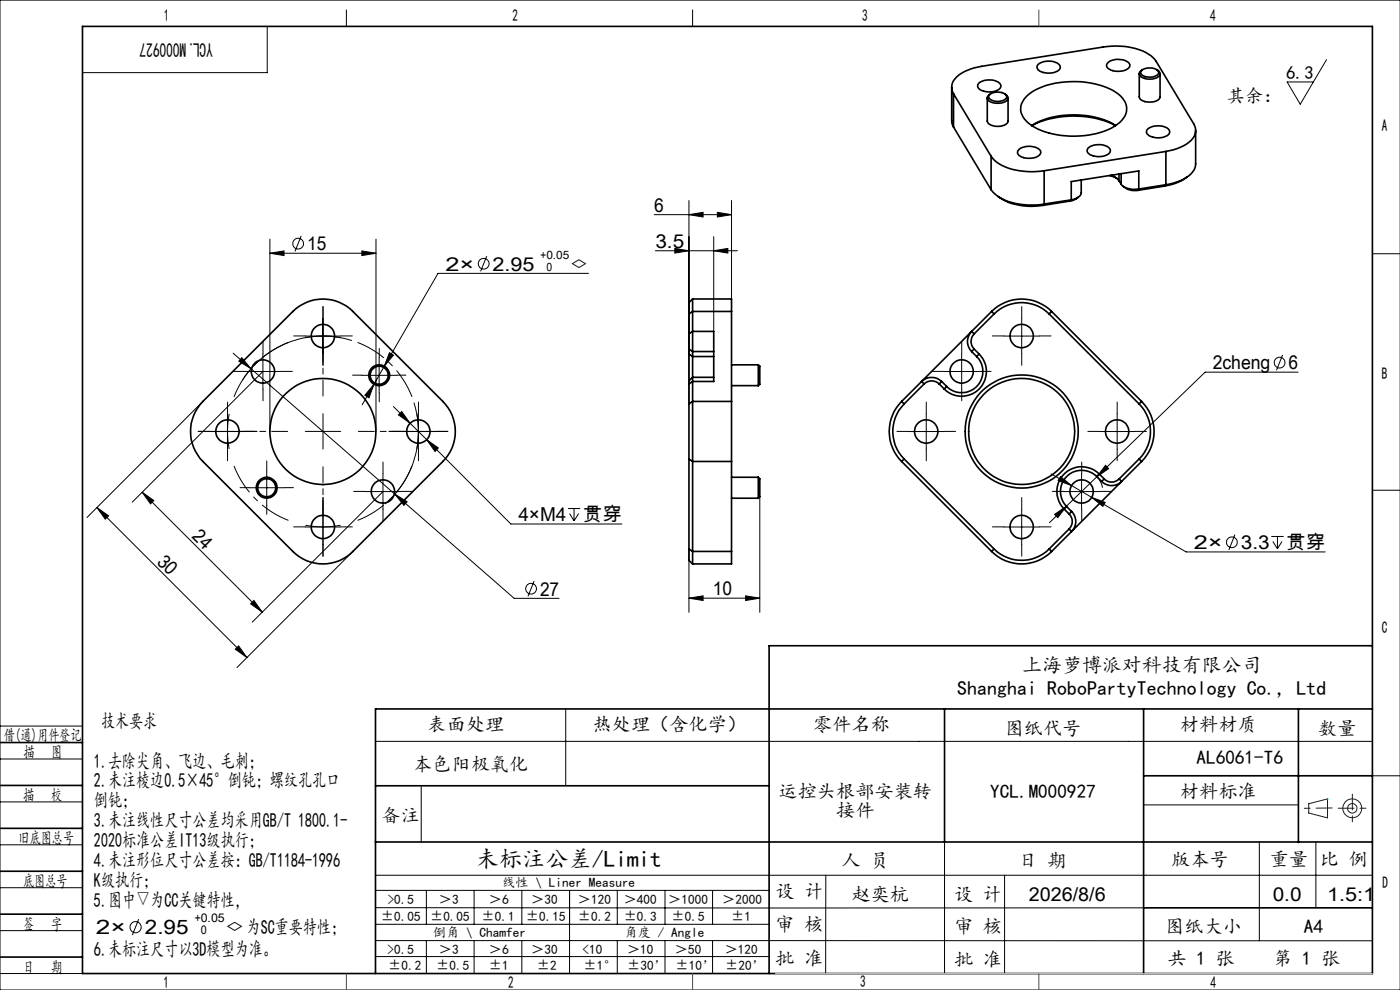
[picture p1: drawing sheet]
<svg xmlns="http://www.w3.org/2000/svg" width="297mm" height="210mm" viewBox="0 0 297 210" stroke-linecap="round" stroke-linejoin="round" font-family="sans-serif">
<g fill="none" stroke="#000" stroke-width=".21">
<path d="M0 0h297v210h-297zM56.7 5.6v9.8h-39.2M73.5 2.1v3.5M146.9 2.1v3.5M281.4 12.7l-5.6 9.4-2.7-4.7h5.5M57.3 53.7l3-.5v1zM57.3 50.7v40.8M57.3 53.7h22.5M63.9 50.1l-1.3 3.2M76.8 53.2l3 .5-3 .5zM79.8 50.7v40.8M103.3 54.3l-1.3 3.3"/>
<path d="M124.8 58h-31.9l-11.4 19.7M138.8 45.5h16.4M139 53.2h17.4M143.2 52.7l3 .5-3 .5zM146.2 45.5l3-.5v1zM146.2 42.5v43.2M151.4 53.2l3-.5v1zM151.4 50.2v20.1M152.2 45l3 .5-3 .5zM155.2 42.5v23.6M291.1 53.8h5.9M49.5 74.9l34.3 29.9"/>
<path d="M51.3 75.9l1.9 2.3-2.5-1.6zM52 78.8h7.5M55.8 75.1v7.4M55.8 78.8l-27.8 27.7M64.8 71.6a20 20 0 0 1 7.4 0M64.8 71.3h7.4M68.5 67.5v7.5M74.6 72.2a20.2 20.2 0 0 0-23.1 8.4M76.7 79.6h7.5M80.4 75.8v7.6M81.5 77.7l-2.2 3.8M82.6 74.8l.9 .5-2 2.4z"/>
<path d="M200.3 78.8h7.5M204 75.1v7.4M213 71.3h7.5M216.7 67.5v7.5M272.1 75.3l-1.3 3.3M275.4 78.9h-19.7l-23 22.2M43 85.2l-24.5 24.6M44.5 91.5h7.5M48.3 87.8v7.5M56.6 99.7v7.5M79.3 81.5l-1 2.9-.9-.6zM79.3 81.5l-2.5 4.4"/>
<path d="M83.5 86.2l3.5 3.6M84.5 88l.7-.7 1.8 2.5zM85 91.5h7.5M87 89.8l3.5 3.5M87.8 85.4a20.3 20.3 0 0 1-6.1 21.5M88.8 87.8v7.5M90.5 93.3l2.5 1.7-.7 .8zM90.5 93.3l17.9 17.9h23.5M192.7 91.5h7.5M196.5 87.8v7.5M233.2 91.5h7.5M234.5 98.7l.7 .7-2.5 1.7z"/>
<path d="M237 87.8v7.5M20.6 107.7l2.4 1.7-.7 .7zM20.6 107.7l31.8 31.8M30.2 104.4l2.4 1.8-.7 .7zM30.2 104.4l25.4 25.4M52.8 103.5h7.5M64.8 111.8h7.4M68.5 108v7.5M74.9 117l-24.6 24.6M77.5 104.3h7.5M81.2 100.5v7.5M81.2 104.3l-27.7 27.7"/>
<path d="M83.8 104.8l2.6 1.6-.7 .8zM83.8 104.8l25.3 22.1h9.5M120.5 107.9h2.6M120.8 108.9l1 1.6M121.8 107.9v2.6M122.8 108.9l-1 1.6M146.2 116.4v13.5M161.2 105.4v24.5M213 111.8h7.5M216.7 108v7.5M223 100.5l4.3 2.5M223.7 109.1l2.5-1.7-1.8 2.4z"/>
<path d="M225 101.1l2.3 1.9-2.8-1.1zM225.7 104.3h7.5M227.3 103l4.3 2.5M229.4 100.5v7.5M231.6 105.5l2.9 1.1-.5 .8zM231.6 105.5l20 11.6h29.5M232.7 101.1l.8 1.2 .4 1.2M232.7 101.1l-10.1 9.8M262 113.4l-1.3 3.3M269.7 113.8h2.6M270 114.9l1 1.5M271 113.8v2.6"/>
<path d="M272 114.9l-1 1.5M291.1 104h5.9M50.6 137l1.8 2.5-2.5-1.8zM53.2 128.1l.7-.7 1.7 2.4zM113.3 123.3l-1.3 3.2M146.2 126.9l3-.5v1zM146.2 126.9h15M158.2 126.4l3 .5-3 .5zM0 154h17.5M79.7 157.3h211.4M120 150.4v16.3M0 179.2h17.5"/>
<path d="M0 161h17.5M0 170.1h17.5M89.4 166.9v11.8M200.4 178.6v27.9M242.6 170.7h32.8M267.2 178.6v21M279.2 178.6v14M291.1 164.6h6M0 188.3h17.5M0 197.4h17.5M29.4 195l-1.3 3.4M79.7 185.7h211.4"/>
<path d="M79.7 199.5l211.4 .1M79.7 192.5l162.9 .1M79.7 188.9h83.5M79.7 196.1h83.5M90.5 188.9v7.2M90.5 199.5v7M100.6 188.9v7.2M100.6 199.5v7M110.7 188.9v7.2M110.7 199.5v7M120.8 188.9v17.6M131 188.9v7.2"/>
<path d="M131 199.5v7M141.1 188.9v7.2M141.1 199.5v7M151.2 188.9v7.2M151.2 199.5v7M175.2 185.7v20.9M213.1 185.7v20.8M0 206.5h17.5M79.7 202.9h83.5M163.2 206.5h127.9"/>
<circle cx="63.2" cy="51.7" r="1.15"/>
<circle cx="102.6" cy="55.9" r="1.14"/>
<circle cx="271.5" cy="76.9" r="1.14"/>
<circle cx="261.3" cy="115" r="1.13"/>
<circle cx="112.7" cy="124.9" r="1.14"/>
<circle cx="28.8" cy="196.7" r="1.19"/>
</g>
<path d="M48.3 91.5l.3 3.7M48.3 91.5l.3-3.7M88.8 91.5l-.4-3.7M88.8 91.5l-.4 3.7M68.5 111.8l3.8-.4M68.5 111.8l-3.7-.4" fill="none" stroke="#000" stroke-width=".21" stroke-dasharray="30.5 1.3 1.3 1.3" stroke-linecap="butt"/>
<path d="M61.2 72.6a20.2 20.2 0 0 0-11.6 11.6M49.6 98.8a20.2 20.2 0 0 0 11.6 11.6M87.4 84.2a20.2 20.2 0 0 0-11.5-11.6M75.9 110.4a20.2 20.2 0 0 0 11.5-11.6" fill="none" stroke="#000" stroke-width=".21" stroke-dasharray="30.5 1.3 1.3 1.3" stroke-dashoffset="24" stroke-linecap="butt"/>
<g fill="none" stroke="#191924" stroke-width=".21">
<path d="M277.6 170.5l4-1v4l-4-1z"/>
<circle cx="286.9" cy="171.5" r="1.01"/>
<circle cx="286.9" cy="171.5" r="2"/>
</g>
<g fill="none" stroke="#000" stroke-width=".21" stroke-dasharray="30.5 1.3 1.3 1.3">
<path d="M52 78.8h-2.4M55.8 75v-2.4M59.5 78.8h2.5M64.8 71.3h-2.5M68.5 67.5v-2.5M68.5 75v2.5M72.3 71.3h2.4M76.7 79.6h-1.9M80.5 75.8v-1.9M84.2 79.6h1.9M200.3 78.8h-2.5M204 75v-2.4"/>
<path d="M207.8 78.8h2.4M213 71.3h-2.5M216.8 67.5v-2.5M216.8 75v2.5M220.5 71.3h2.5M44.5 91.5h-2.5M48.3 91.5h-3.8M48.3 91.5h3.7M48.3 87.8v-2.5M48.3 95.3v2.4M52 91.5h2.5M55.8 82.5v2.5"/>
<path d="M56.6 99.7v-1.9M68.5 91.5v-3.7M68.5 91.5h-3.7M68.5 91.5v3.8M68.5 91.5h3.8M80.5 83.3v1.9M85 91.5h-2.5M88.8 91.5h3.7M88.8 91.5h-3.8M88.8 87.8v-2.5M88.8 95.3v2.4M92.5 91.5h2.5"/>
<path d="M192.8 91.5h-2.5M196.5 87.8v-2.5M196.5 95.3v2.4M200.3 91.5h2.4M204 82.5v2.5M233.3 91.5h-2.5M237 87.8v-2.5M237 95.3v2.4M240.8 91.5h2.4M52.8 103.4h-1.9M56.6 107.2v1.9M60.3 103.4h2"/>
<path d="M64.8 111.8h-2.5M68.5 111.8v3.7M68.5 111.8v-3.8M68.5 115.5v2.5M68.5 108v-2.5M72.3 111.8h2.4M77.5 104.2h-2.5M81.3 100.5v-2.5M81.3 108v2.5M85 104.2h2.5M213 111.8h-2.5M216.8 108v-2.5"/>
<path d="M216.8 115.5v2.5M220.5 111.8h2.5M225.7 104.2h-2.4M229.5 100.5v-2.5M229.5 108v2.5M233.2 104.2h2.5"/>
</g>
<path d="M61 91.5h-10.5M68.5 84v-10.6M68.5 99v10.6M76 91.5h10.6" fill="none" stroke="#000" stroke-width=".21" stroke-dasharray="30.5 1.3 1.3 1.3" stroke-dashoffset="27.1"/>
<g fill="none" stroke="#000" stroke-width=".35">
<path d="M17.5 5.6h273.6v200.9h-273.6zM201.9 18.5v7.1l.4 1.3M202.3 19.9a2.9 2.9 0 0 1 1.1-4l1.1-.7 1.3-.5 2.4-.6 25.8-4.1a14.2 14.2 0 0 1 10.2 1.8l1.1 1.2 8 13.3a2.85 2.85 0 0 1-1.1 3.9l-1.1 .7-1.4 .6-2.4 .6M202.3 19.9l8 13.3M202.3 19.9v7M207.6 17.7a3.7 3.7 0 0 1 4.6 .1l.1 .2a1.09 1.09 0 0 1-1 1.3 3.7 3.7 0 0 1-3.8-.6l-.1-.5zM210.1 19.9a.88 .88 0 0 0-.7 .9 .88 .88 0 0 0 .9 .9 3.2 3.2 0 0 0 3.5-.6l-.1-.6-.5-.6M220.2 13.7a3.7 3.7 0 0 1 4.6 .1l.1 .2a1.09 1.09 0 0 1-1 1.3 3.7 3.7 0 0 1-3.8-.6l-.1-.5zM235.2 13.2a3.8 3.8 0 0 1 4.3 .2 .86 .86 0 0 1-.5 1.3 3.9 3.9 0 0 1-4.1-.4 .77 .77 0 0 1 .3-1.1zM241.7 15.7v4.8a1.72 1.72 0 0 0 2 1.2 2.06 2.06 0 0 0 2.4-1.2v-4.8M242.1 15a2.79 2.79 0 0 1 3.6 .2l.1 .1a1.91 1.91 0 0 1-2.4 1l-1.2-.5a.56 .56 0 0 1-.1-.8zM242.4 14.8a.88 .88 0 0 0-.7 .9 .88 .88 0 0 0 .8 .8 3.2 3.2 0 0 0 3.5-.5 .91 .91 0 0 0-.6-1.2"/>
<path d="M202.3 26.9l8 13.3M209.4 20.8v4.9a1.82 1.82 0 0 0 2.1 1.1 2.06 2.06 0 0 0 2.4-1.1v-4.9M209.9 20.2a2.74 2.74 0 0 1 3.6 .1 .89 .89 0 0 1-.8 1.1 2.33 2.33 0 0 1-3-.8zM210.3 33.2a8.9 8.9 0 0 0 6.9 3.1l1.7 .1 2.6-.2M210.3 33.2v7M216 31.8a3.6 3.6 0 0 1 4.7 .1 1.03 1.03 0 0 1-.9 1.5 3.7 3.7 0 0 1-3.8-.6l-.1-.5zM218.1 20.2a16.5 16.5 0 0 1 11.3-2.9 13.2 13.2 0 0 1 8.7 3.5 3.5 3.5 0 0 1-.6 5.2 16.3 16.3 0 0 1-11.4 2.8 12.8 12.8 0 0 1-8.6-3.4 3.5 3.5 0 0 1 .6-5.2zM218.9 26.6a18.9 18.9 0 0 1 17.1-.4l.7 .4M218.9 26.7a20.3 20.3 0 0 1 17.7 0M221.5 36.2v7.1M229.4 38.2v2.7a2.19 2.19 0 0 1-2.1 1.5M230.8 31.5a3.7 3.7 0 0 1 4.6 0l.1 .5a2.11 2.11 0 0 1-2.2 1.2 2.75 2.75 0 0 1-2.7-1z"/>
<path d="M235.4 37.2l1.6 .6M235.8 37.2l1.1 .6 .5 .5M237.4 38.3l.4 .8M237.4 36.9v1.4M237.8 39.1a3.8 3.8 0 0 0 3.8 1M237.8 36.8v2.3M238.3 39.5a3.7 3.7 0 0 0 3.1 .9M243.4 27.5a3.7 3.7 0 0 1 4.6 0l.1 .3a1.09 1.09 0 0 1-1 1.2 3.7 3.7 0 0 1-3.8-.6l-.1-.5zM247.1 39.5l-5.7 .9M247.3 32.1l-25.8 4.1M247.3 32.1v7.1M247.3 39.2l-5.7 .9"/>
<path d="M247.3 39.2l-.2 .3M251.8 37.5l-1.1 .8-1.3 .6-2.3 .6M253.6 27.7v7a4.1 4.1 0 0 1-2.5 3.3l-2.1 .8-1.7 .4M210.3 40.2a9.9 9.9 0 0 0 7.7 3.3h1.8l1.7-.2M211.7 41.7a12.9 12.9 0 0 0 9.6 1.9M221.5 43.3l-.2 .3M227 42.6l-5.7 1M227.3 42.4l-5.8 .9M227.3 42.4l-.3 .2M228.8 41.8l-.7 .5-1.1 .3M241.6 40.1v-3.8l-14.3 2.2v3.9M241.6 40.1l-.2 .3"/>
<path d="M62.1 66.1a9 9 0 0 1 12.8 0l19 19.1a9 9 0 0 1 0 12.7l-19 19.1a9 9 0 0 1-12.8 0l-19.1-19.1a9.1 9.1 0 0 1 0-12.7zM146.2 75.1v5.7M146.2 70.8v3.2M146.2 66.6v4.2M146.2 74v1.1M146.2 75.1l.7 .5M146.2 74l.7 .6M146.9 75.6v4.4M146.9 70.3v4.3M146.9 63.4v2.7M146.9 63.4l-.7 .8v2.4M146.9 63.4h8.3v2.7"/>
<path d="M146.9 66.1v4.2M146.9 74.6v1M146.9 70.3h4.5v10.6h-4.5M146.9 66.1h8.3M146.9 75.6h4.5M146.9 70.3l-.7 .5M146.9 74.6h4.5M146.9 66.1l-.7 .5M155.2 77.4h5.7M155.2 66.1v19.1M160.9 77.4v4.4M160.9 77.4l.3 .3v3.8l-.3 .3"/>
<path d="M206.1 74.6l1.1 1M206.7 70.8a2.26 2.26 0 0 0 0 3.2M206.7 70.8l-.6-.5a3 3 0 0 0 0 4.3M206.7 74l1 1.1M206.7 74l-.6 .6M207.2 75.6a4.5 4.5 0 0 1 0 6.4 4.5 4.5 0 0 1-6.4 0M207.7 75.1a5.2 5.2 0 0 1 0 7.4 5.2 5.2 0 0 1-7.4 0M207.7 75.1l-.5 .5M210.4 66.1a9 9 0 0 1 12.7 0M210.4 66.1l.5 .5M210.4 66.1l-19.1 19.1M210.9 66.6a8.3 8.3 0 0 1 11.7 0"/>
<path d="M210.9 66.6l-4.2 4.2M222.6 66.6l19.1 19.1M223.1 66.1l-.5 .5M223.1 66.1l19.1 19.1M146.2 85.7v11.7M146.2 80.8v.6M146.2 97.4l.7 .5M146.2 81.4v4.3M146.2 97.4v19M146.9 85.2v12.7M146.9 80v.9M146.9 80l-.7 .8"/>
<path d="M146.9 80h4.5M146.9 85.2l-.7 .5M146.9 97.9h8.3M146.9 85.2h8.3M146.9 80.9v4.3M146.9 97.9v19.1M146.9 80.9l-.7 .5M155.2 85.2v12.7M155.2 81.8h5.7M155.2 97.9v19.1M191.3 85.2a9 9 0 0 0 0 12.7M191.3 85.2l.5 .5"/>
<path d="M191.3 97.9l19.1 19.1M191.8 85.7a8.3 8.3 0 0 0 0 11.7M191.8 97.4l19.1 19M191.8 97.4l-.5 .5M196 81.4a2.26 2.26 0 0 1 3.2 0M196 81.4l-4.2 4.3M199.2 81.4l1.1 1.1M199.8 80.9a3.1 3.1 0 0 0-4.3 0l.5 .5M199.8 80.9l-.6 .5M199.8 80.9l1 1.1M200.8 82l-.5 .5M241.7 85.7a8.3 8.3 0 0 1 0 11.7"/>
<path d="M241.7 97.4l-4.3 4.2M241.7 97.4l.5 .5M242.2 85.2a9 9 0 0 1 0 12.7M242.2 85.2l-.5 .5M242.2 97.9l-19.1 19.1M146.2 116.4v2.5l.7 .7M146.2 116.4l.7 .6M146.9 117v2.6M146.9 117h8.3M155.2 117v2.6h-8.3M155.2 105.7h5.7M155.2 101.2h5.7"/>
<path d="M160.9 101.2v4.5M160.9 101.2l.3 .4v3.8l-.3 .3M210.4 117a9 9 0 0 0 12.7 0M210.9 116.4a8.3 8.3 0 0 0 11.7 0M210.9 116.4l-.5 .6M222.6 116.4l.5 .6M225.7 108l1.1 1M226.3 107.4l-.6 .6M226.3 107.4l1 1.1M226.8 109a2.22 2.22 0 0 1 0 3.2M226.8 112.2l-4.2 4.2M227.3 108.5a2.96 2.96 0 0 1 0 4.2l-.5-.5"/>
<path d="M227.3 108.5l-.5 .5M232.7 101.1a4.5 4.5 0 0 0-6.4 0 4.5 4.5 0 0 0 0 6.3M232.7 101.1l1 1M233.2 100.5a5.3 5.3 0 0 0-7.4 0 5.3 5.3 0 0 0-.1 7.5M233.2 100.5l1 1.1M233.2 100.5l-.5 .6M234.2 101.6a2.22 2.22 0 0 0 3.2 0M234.2 101.6l-.5 .5M237.4 101.6l.5 .5a2.96 2.96 0 0 1-4.2 0M291.1 137h-127.9v69.5M0 157.5h17.5M200.4 150.4v28.2"/>
<path d="M242.6 150.4v56.1M275.4 150.4v28.3M291.1 150.4h-211.4v56.1M0 175.7h17.5M0 166.6h17.5M79.7 166.7h83.5M79.7 178.6h211.4M242.6 164.6h48.5M0 184.8h17.5M0 193.9h17.5M242.6 192.6h48.5M0 203h17.5"/>
<circle cx="55.8" cy="78.8" r="2.47"/>
<circle cx="68.5" cy="71.3" r="2.48"/>
<circle cx="80.4" cy="79.6" r="2.2"/>
<circle cx="80.4" cy="79.6" r="1.92"/>
<circle cx="204" cy="78.8" r="2.47"/>
<circle cx="216.7" cy="71.3" r="2.47"/>
<circle cx="48.3" cy="91.5" r="2.48"/>
<circle cx="68.5" cy="91.5" r="11.3"/>
<circle cx="88.8" cy="91.5" r="2.48"/>
<circle cx="196.5" cy="91.5" r="2.48"/>
<circle cx="216.7" cy="91.5" r="11.2"/>
<circle cx="216.8" cy="91.5" r="12"/>
<circle cx="237" cy="91.5" r="2.47"/>
<circle cx="56.6" cy="103.5" r="2.23"/>
<circle cx="56.6" cy="103.5" r="1.91"/>
<circle cx="68.5" cy="111.8" r="2.48"/>
<circle cx="81.2" cy="104.3" r="2.47"/>
<circle cx="216.7" cy="111.8" r="2.47"/>
<circle cx="229.5" cy="104.3" r="2.48"/>
</g>
<path d="M282.6 171.4l-5.9 .1M283.9 171.4h6M286.9 168.4v6" fill="none" stroke="#191924" stroke-width=".21" stroke-dasharray="6.3 1.3 1.3 1.3" stroke-dashoffset="3"/>
<path d="M164.5 206.5h126.6" fill="none" stroke="#c0c0c0" stroke-width=".21"/>
<path d="M220.4 2.1v3.5M73.5 206.5v3.5M146.9 206.5v3.5M220.4 206.5v3.5" fill="none" stroke="#00f" stroke-width=".21"/>
<path d="M281.6 169.5h.1" fill="none" stroke="#0ff" stroke-width=".21"/>
<g fill="#000">
<path d="M151.4 53.2l3-.5v1zM143.2 52.7l3 .5-3 .5zM152.2 45l3 .5-3 .5zM146.2 45.5l3-.5v1z"/>
<path d="M79.3 81.5l-1.9 2.3 .9 .6zM82.6 74.8l-1.1 2.9 2-2.4zM51.3 75.9l-.6 .7 2.5 1.6zM83.8 104.8l1.9 2.4 .7-.8zM57.3 53.7l3-.5v1zM76.8 53.2l3 .5-3 .5zM84.5 88l2.5 1.8-1.8-2.5zM90.5 93.3l1.8 2.5 .7-.8zM225 101.1l-.5 .8 2.8 1.1zM231.6 105.5l2.4 1.9 .5-.8zM223.7 109.1l.7 .7 1.8-2.4zM234.5 98.7l-1.8 2.4 2.5-1.7z"/>
<path d="M20.6 107.7l2.4 1.7-.7 .7zM50.6 137l1.8 2.5-2.5-1.8z"/>
<path d="M30.2 104.4l2.4 1.8-.7 .7zM53.2 128.1l.7-.7 1.7 2.4z"/>
<path d="M158.2 126.4l3 .5-3 .5zM146.2 126.9l3-.5v1z"/>
</g>
<text font-size="4.9" x="100.9" y="184">未标注公差/Limit</text>
<g font-size="4.2">
<text x="45.1" y="9.2" transform="rotate(-180 45.1 9.2)">YCL.M000927</text>
<text x="216.8" y="142.5">上海萝博派对科技有限公司</text>
<text x="203.1" y="147.4">Shanghai RoboPartyTechnology Co., Ltd</text>
<text x="21.4" y="154.3">技术要求</text>
<text x="19.9" y="162.8">1.去除尖角、飞边、毛刺；</text>
<text x="19.9" y="167">2.未注棱边0.5×45°倒钝；螺纹孔孔口</text>
<text x="19.9" y="171.3">倒钝；</text>
<text x="19.9" y="175.5">3.未注线性尺寸公差均采用GB/T 1800.1-</text>
<text x="19.9" y="179.7">2020标准公差IT13级执行；</text>
<text x="19.9" y="184">4.未注形位尺寸公差按：GB/T1184-1996</text>
<text x="19.9" y="188.2">K级执行；</text>
<text x="19.9" y="192.4">5.图中▽为CC关键特性，</text>
<text x="19.9" y="202.8">6.未标注尺寸以3D模型为准。</text>
<text x="20.4" y="198.2">2×</text>
<text x="30.7" y="198.2">2.95</text>
<text x="47.7" y="198.2">◇为SC重要特性；</text>
</g>
<g font-size="4.1">
<text x="138.8" y="44.9">6</text>
<text x="65.1" y="53.1">15</text>
<text x="139" y="52.6">3.5</text>
<text x="94.5" y="57.4">2×</text>
<text x="104.5" y="57.4">2.95</text>
<text x="120.8" y="57.4">◇</text>
<text x="257.3" y="78.4">2cheng</text>
<text x="273.4" y="78.4">6</text>
<text x="40.6" y="113.9" transform="rotate(45 40.6 113.9)">24</text>
<text x="110" y="110.5">4×M4</text>
<text x="123.8" y="110.5">贯穿</text>
<text x="33.1" y="119.4" transform="rotate(45 33.1 119.4)">30</text>
<text x="253.3" y="116.5">2×</text>
<text x="263.2" y="116.5">3.3</text>
<text x="273" y="116.5">贯穿</text>
<text x="114.6" y="126.3">27</text>
<text x="151.2" y="126.3">10</text>
<text x="90.7" y="155.1">表面处理</text>
<text x="125.7" y="155.1">热处理（含化学）</text>
<text x="172.5" y="155.1">零件名称</text>
<text x="213.1" y="155.8">图纸代号</text>
<text x="250.3" y="155.1">材料材质</text>
<text x="279.6" y="155.8">数量</text>
<text x="87.6" y="163.5">本色阳极氧化</text>
<text x="253.8" y="162.1">AL6061-T6</text>
<text x="165.2" y="169.2">运控头根部安装转</text>
<text x="177.4" y="173.4">接件</text>
<text x="210.1" y="169.2">YCL.M000927</text>
<text x="250.3" y="169.2">材料标准</text>
<text x="80.9" y="174.3">备注</text>
<text x="178.5" y="184">人 员</text>
<text x="216" y="184">日 期</text>
<text x="248.5" y="183.7">版本号</text>
<text x="269.4" y="183.7">重量</text>
<text x="280" y="183.7">比 例</text>
<text x="164.5" y="190.5">设 计</text>
<text x="180.6" y="191">赵奕杭</text>
<text x="202.4" y="191">设 计</text>
<text x="218.3" y="191">2026/8/6</text>
<text x="270" y="191">0.0</text>
<text x="281.5" y="191">1.5:1</text>
<text x="164.5" y="197.4">审 核</text>
<text x="202.4" y="197.9">审 核</text>
<text x="247.2" y="198">图纸大小</text>
<text x="276.6" y="198">A4</text>
<text x="164.5" y="204.6">批 准</text>
<text x="202.4" y="205">批 准</text>
<text x="247.7" y="204.6">共 1 张</text>
<text x="270.1" y="204.6">第 1 张</text>
</g>
<g font-size="3.9">
<text x="272.8" y="16.8">6.3</text>
<text x="260.2" y="21.6">其余：</text>
</g>
<g font-size="3.5">
<text x="34.8" y="4.4">1</text>
<text x="108.7" y="4.4">2</text>
<text x="182.9" y="4.4">3</text>
<text x="256.7" y="4.4">4</text>
<text x="293.2" y="27.8">A</text>
<text x="293.2" y="80.3">B</text>
<text x="293.2" y="134.2">C</text>
<text x=".8" y="157.2">借(通)用件登记</text>
<text x="5" y="160.8">描</text>
<text x="10.9" y="160.8">图</text>
<text x="4.9" y="169.8">描</text>
<text x="10.8" y="169.8">校</text>
<text x="3.9" y="179">旧底图总号</text>
<text x="4.9" y="188.1">底图总号</text>
<text x="293.3" y="188.4">D</text>
<text x="4.9" y="197.2">签</text>
<text x="10.8" y="197.2">字</text>
<text x="4.9" y="206.3">日</text>
<text x="10.8" y="206.3">期</text>
<text x="34.7" y="209.6">1</text>
<text x="107.8" y="209.6">2</text>
<text x="182.5" y="209.3">3</text>
<text x="256.8" y="209.7">4</text>
</g>
<g font-size="2.8">
<text x="82.2" y="191.7">&gt;0.5</text>
<text x="93.1" y="191.7">＞3</text>
<text x="103.7" y="191.7">＞6</text>
<text x="106.6" y="188.1">线性 \ Liner Measure</text>
<text x="112.7" y="191.7">＞30</text>
<text x="122.6" y="191.7">＞120</text>
<text x="132.3" y="191.7">＞400</text>
<text x="141.8" y="191.7">＞1000</text>
<text x="153.2" y="191.7">＞2000</text>
<text x="80.8" y="195.3">±0.05</text>
<text x="91.2" y="195.3">±0.05</text>
<text x="102.2" y="195.3">±0.1</text>
<text x="111.6" y="195.3">±0.15</text>
<text x="122.6" y="195.3">±0.2</text>
<text x="132.3" y="195.3">±0.3</text>
<text x="142.5" y="195.3">±0.5</text>
<text x="155.1" y="195.3">±1</text>
<text x="82.2" y="202.3">&gt;0.5</text>
<text x="91.8" y="198.8">倒角 \ Chamfer</text>
<text x="93.1" y="202.3">＞3</text>
<text x="103.7" y="202.3">＞6</text>
<text x="112.7" y="202.3">＞30</text>
<text x="123.6" y="202.3">&lt;10</text>
<text x="132.5" y="198.8">角度 / Angle</text>
<text x="133" y="202.3">＞10</text>
<text x="143.2" y="202.3">＞50</text>
<text x="153.7" y="202.3">＞120</text>
<text x="82.3" y="205.8">±0.2</text>
<text x="92.5" y="205.8">±0.5</text>
<text x="103.7" y="205.8">±1</text>
<text x="113.9" y="205.8">±2</text>
<text x="123.8" y="205.7">±1°</text>
<text x="133" y="205.7">±30’</text>
<text x="143.3" y="205.7">±10’</text>
<text x="153.8" y="205.8">±20’</text>
</g>
<g font-size="2.5">
<text x="41.3" y="195.6">+0.05</text>
<text x="42.6" y="198.2">0</text>
</g>
<g font-size="2.4">
<text x="114.7" y="54.9">+0.05</text>
<text x="115.9" y="57.4">0</text>
</g>
</svg>
